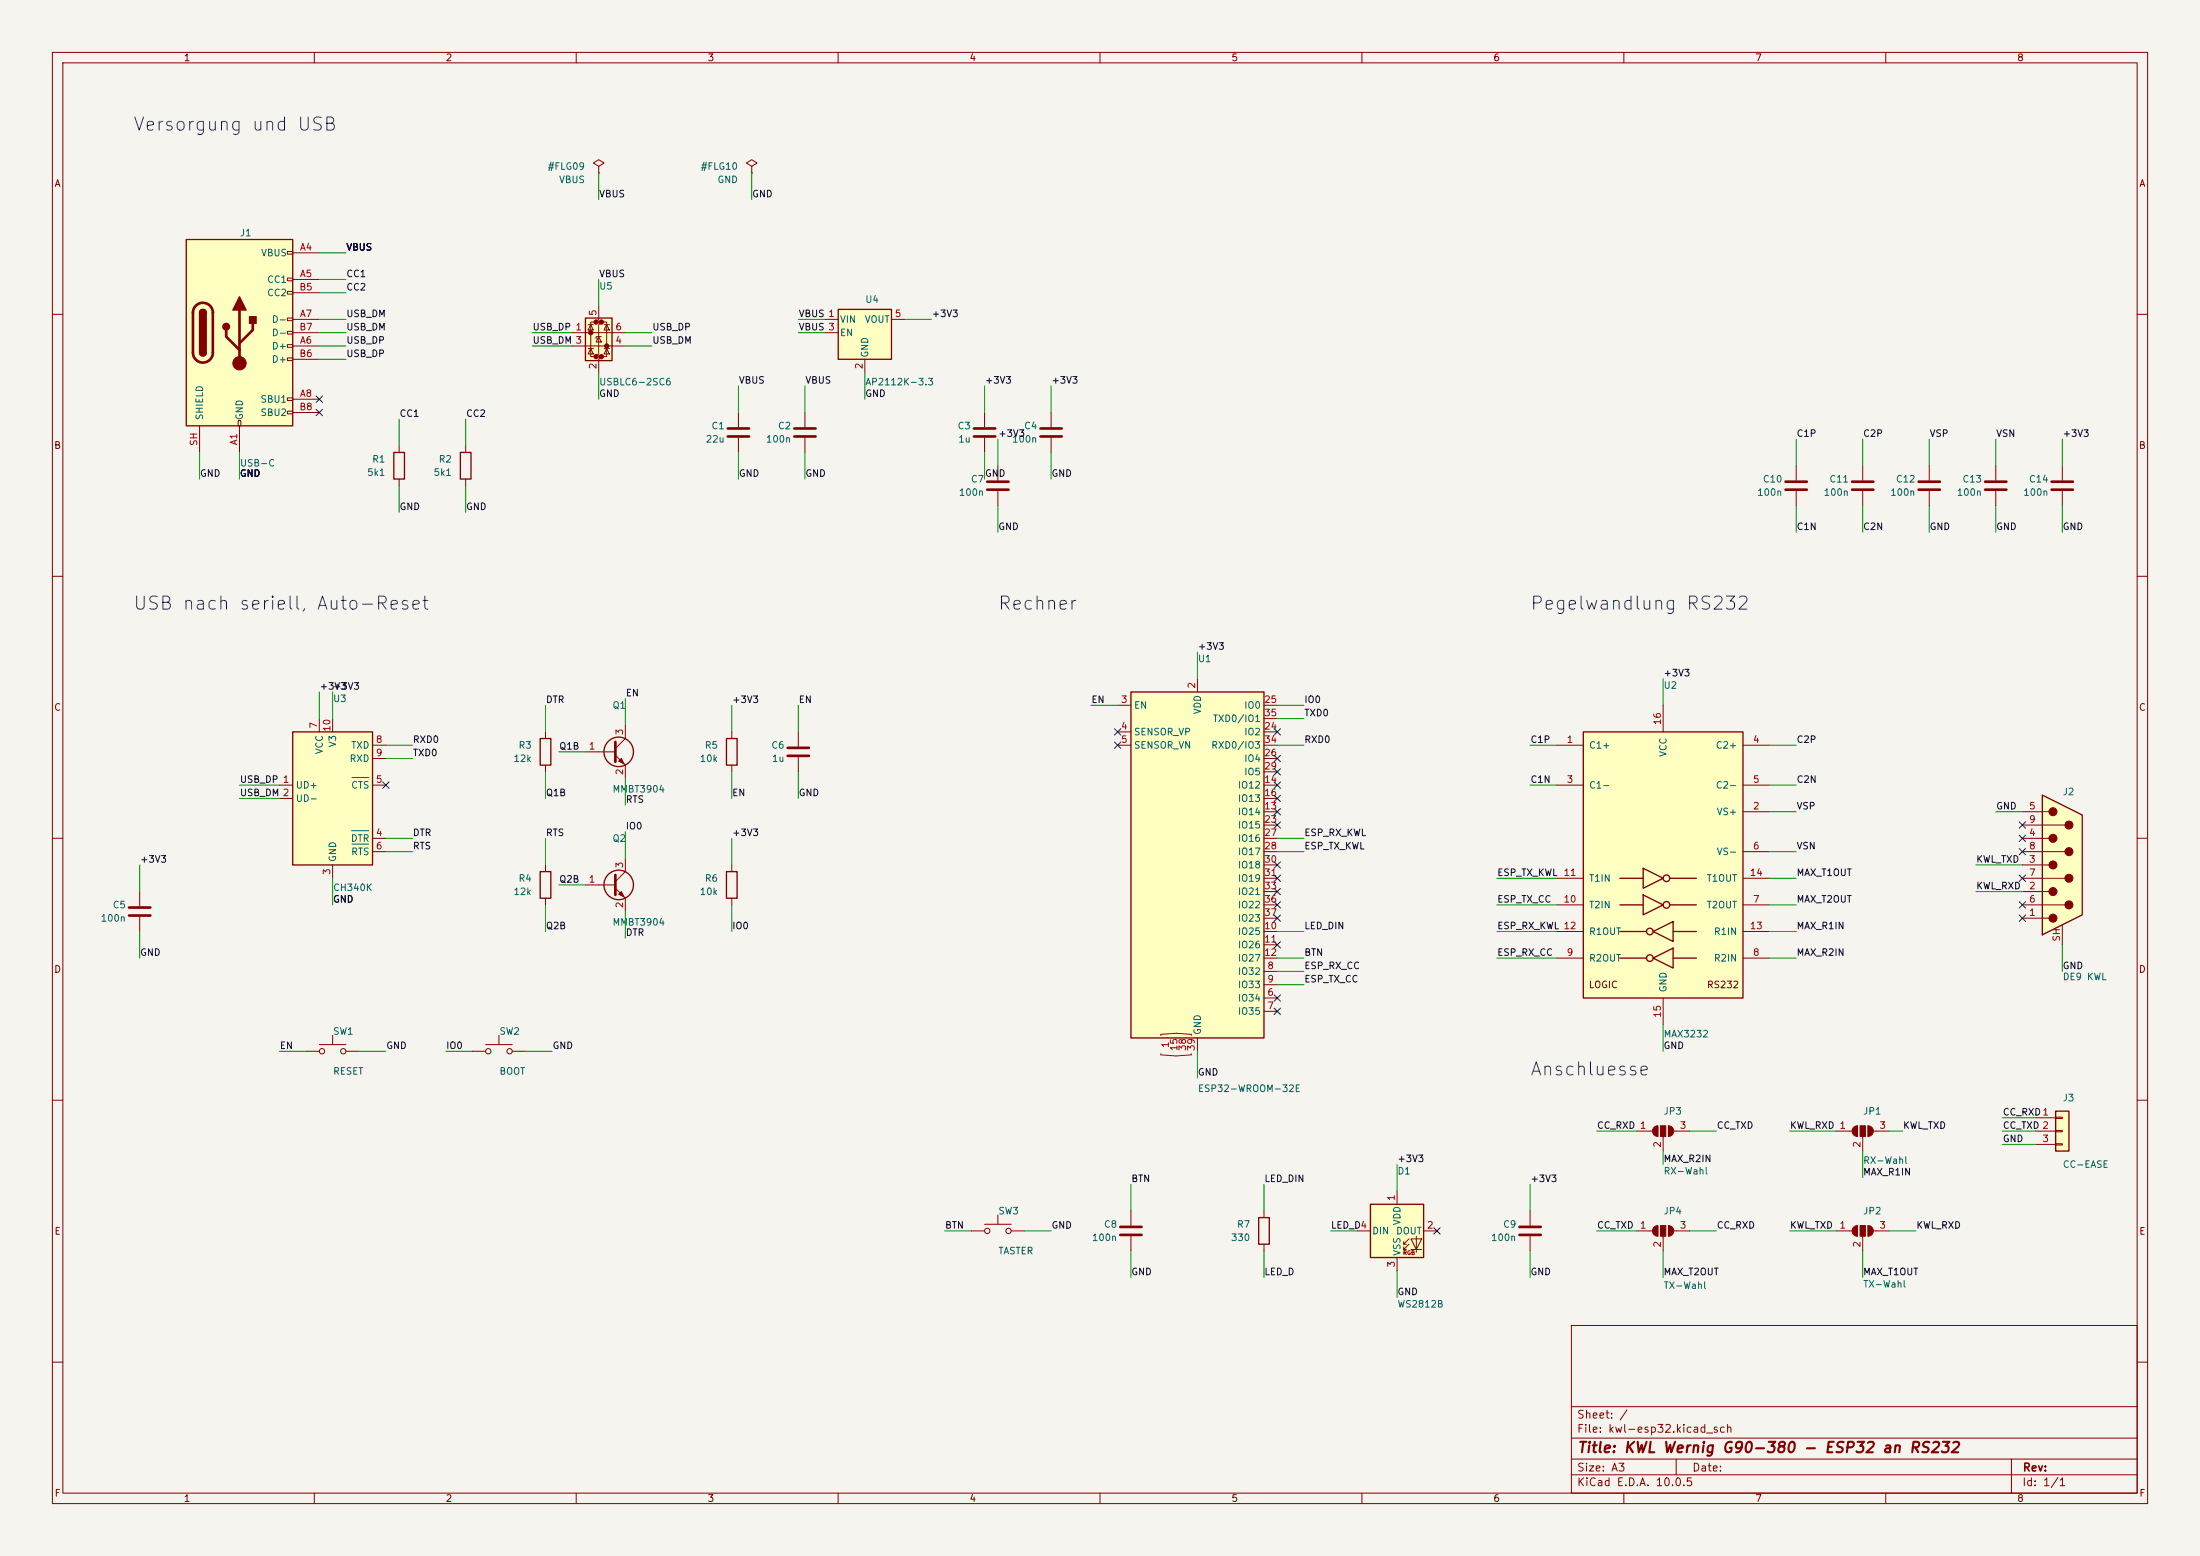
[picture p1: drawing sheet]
<svg xmlns="http://www.w3.org/2000/svg" width="420mm" height="297mm" viewBox="0 0 420 297" stroke-linecap="round" stroke-linejoin="round" font-family="sans-serif">
<path d="M0 0h420v297h-420z" fill="#f5f4ef" stroke="#f5f4ef" stroke-width=".19"/>
<g fill="none" stroke="#840000" stroke-width=".19">
<path d="M10 10h400v277h-400zM12 12h396v273h-396zM60 10v2M110 10v2M160 10v2M210 10v2M260 10v2M310 10v2M360 10v2M114.3 31.8l1-.7-1-.6-1 .6 1 .7v1.2M114.3 33h.1M143.5 31.8l1-.7-1-.6-1 .6 1 .7v1.2"/>
<path d="M143.5 33h.1M10 60h2M153.7 78.7v2.8M188 78.7v2.8M408 60h2M76.2 85.1v1.3M76.2 91.4v1.3M88.9 85.1v1.3M88.9 91.4v1.3M153.7 83.6v2.8M188 83.6v2.8M10 110h2"/>
<path d="M408 110h2M119.4 138.4v2.6l-1.9 1.9M139.7 139.7v1.3M152.4 139.7v2.8M10 160h2M111.8 143.5h5.7M117.5 144.1l1.9 2v2.5M139.7 146.1v1.2M152.4 144.5v2.8M408 160h2M26.7 170.2v2.8M26.7 175v2.8"/>
<path d="M104.1 165.1v1.3M104.1 171.5v1.2M111.8 168.9h5.7M117.5 169.5l1.9 2v2.5M119.4 163.8v2.6l-1.9 1.9M92.7 199.4h5.1M95.2 197.6v1.8M10 210h2M90.2 200.7h2.5M97.8 200.7h2.5M408 210h2M215.9 231.1v2.8"/>
<path d="M215.9 236v2.8M300 253h108v32h-108zM10 260h2M300 278.5h108M300 274.5h108M300 268.5h108M320 278.5v3M384 278.5v6.5M408 260h2M60 285v2M110 285v2M160 285v2"/>
<path d="M210 285v2M260 285v2M300 281.5h108M310 285v2M360 285v2"/>
<circle cx="93.2" cy="200.7" r=".51"/>
<circle cx="97.3" cy="200.7" r=".51"/>
</g>
<path d="M151.6 81.8h4.1M151.6 83.3h4.1M185.9 81.8h4.1M185.9 83.3h4.1M117.5 141.6v3.8M150.4 142.7h4M150.4 144.3h4M24.6 173.2h4.1M24.6 174.8h4.1M117.5 167v3.8M213.9 234.2h4M213.9 235.7h4" fill="none" stroke="#840000" stroke-width=".51"/>
<g fill="none" stroke="#840000" stroke-width=".25">
<path d="M75.2 86.4h2v5h-2zM87.9 86.4h2v5h-2zM138.7 141h2v5.1h-2zM103.1 166.4h2.1v5.1h-2.1z"/>
<circle cx="118.1" cy="143.5" r="2.82"/>
<circle cx="118.1" cy="168.9" r="2.82"/>
</g>
<g fill="#840000" stroke="#840000" stroke-width=".19">
<path d="M118.1 170.7l.5-.5 .5 1z"/>
<path d="M118.1 145.3l.5-.5 .5 1z"/>
</g>
<path d="M160 59.1h10.2v9.5h-10.2z" fill="#ffffc2"/>
<path d="M160 59.1h10.2v9.5h-10.2zM103.1 141h2.1v5.1h-2.1z" fill="none" stroke="#840000" stroke-width=".25"/>
<path d="M141 78.7v2.8M157.5 61h2.5M157.5 63.5h2.5M165.1 68.6v2.5M170.2 61h2.5M141 83.6v2.8M104.1 139.7v1.3M104.1 146.1v1.2" fill="none" stroke="#840000" stroke-width=".19"/>
<path d="M138.9 81.8h4.1M138.9 83.3h4.1" fill="none" stroke="#840000" stroke-width=".51"/>
<path d="M35.6 45.7h20.3v35.6h-20.3z" fill="#ffffc2"/>
<g fill="none" stroke="#840000" stroke-width=".19">
<path d="M54.9 48h1v.5h-1zM54.9 53.1h1v.5h-1zM54.9 55.6h1v.5h-1zM55.9 48.3h5.1M55.9 53.3h5.1M55.9 55.9h5.1M54.9 60.7h1v.5h-1zM54.9 63.2h1v.6h-1zM54.9 65.8h1v.5h-1zM54.9 68.3h1v.5h-1zM54.9 75.9h1v.6h-1zM54.9 78.5h1v.5h-1z"/>
<path d="M55.9 66h5.1M55.9 61h5.1M55.9 76.2h5.1M55.9 68.6h5.1M55.9 63.5h5.1M55.9 78.7h5.1M38.1 81.3v5.1M45.5 80.3h.5v1h-.5zM45.7 81.3v5.1M241.3 231.1v1.3M241.3 237.5v1.3"/>
</g>
<path d="M35.6 45.7h20.3v35.6h-20.3zM38.1 59.7a.64 .64 0 0 1 .6-.6 .64 .64 0 0 1 .7 .6M38.1 67.3a.64 .64 0 0 0 .6 .6 .64 .64 0 0 0 .7-.6M240.3 232.4h2v5.1h-2z" fill="none" stroke="#840000" stroke-width=".25"/>
<path d="M37.4 58.4a1.9 1.9 0 0 1 2.1-.5 1.9 1.9 0 0 1 1.1 1.8v7.6a1.91 1.91 0 0 1-1.9 1.9 1.91 1.91 0 0 1-1.9-1.9v-7.8l.2-.6zM45.7 59.2v10.1M43.2 63v1.3l2.5 2.5M48.3 61.7v1.3l-2.6 2.5" fill="none" stroke="#840000" stroke-width=".51"/>
<g fill="#840000" stroke="#840000" stroke-width=".25">
<path d="M38.1 59.7h1.3v7.6h-1.3z"/>
<path d="M38.3 59.2a.64 .64 0 0 1 .7-.1 .64 .64 0 0 1 .4 .6h-1.3z"/>
<path d="M38.1 67.3h1.3a.64 .64 0 0 1-.7 .6 .64 .64 0 0 1-.6-.6z"/>
<path d="M45.7 56.6l1.3 2.6h-2.6z"/>
<path d="M47.6 60.5h1.3v1.2h-1.3z"/>
<circle cx="43.2" cy="62.4" r=".63"/>
</g>
<circle cx="45.7" cy="69.3" r="1.27" fill="#840000" stroke="#840000" stroke-width=".19"/>
<path d="M55.9 139.7h15.2v25.4h-15.2z" fill="#ffffc2"/>
<path d="M55.9 139.7h15.2v25.4h-15.2z" fill="none" stroke="#840000" stroke-width=".25"/>
<g fill="none" stroke="#840000" stroke-width=".19">
<path d="M200.7 78.7v2.8M190.5 88.9v2.8M190.5 93.7v2.8M200.7 83.6v2.8M61 137.2v2.5M63.5 137.2v2.5M53.3 149.9h2.6M53.3 152.4h2.6M71.1 149.9h2.6M71.1 142.2h2.6M71.1 144.8h2.6M63.5 165.1v2.5"/>
<path d="M71.1 160h2.6M71.1 162.6h2.6"/>
</g>
<path d="M67.1 158.6h3.3M67.2 148.4h3.2M67.2 161.1h3.2" fill="none" stroke="#006464" stroke-width=".19"/>
<path d="M188.5 91.9h4M188.5 93.5h4M198.6 81.8h4.1M198.6 83.3h4.1" fill="none" stroke="#840000" stroke-width=".51"/>
<path d="M111.8 60.7h5v8.1h-5z" fill="#ffffc2"/>
<g fill="#840000" stroke="#840000" stroke-width=".51">
<circle cx="112.8" cy="63.5" r=".25"/>
<circle cx="113.8" cy="61.5" r=".25"/>
<circle cx="113.8" cy="68.1" r=".25"/>
<circle cx="114.8" cy="61.5" r=".25"/>
<circle cx="114.8" cy="68.1" r=".25"/>
<circle cx="115.8" cy="66" r=".25"/>
</g>
<g fill="none" stroke="#840000" stroke-width=".19">
<path d="M114.3 58.4v2.6l-.5 .5h1l-.5 .5v5.6l-.5 .5h1l-.5 .5v2.5M109.2 63.5h10.2M109.2 66h10.2M112.3 66.5h1M112.3 62h1M112.8 62l.5 1h-1zM112.8 66.5l.5 1.1h-1zM113.8 61.5h-1v6.6h1M114.3 64.3l.5 1h-1zM114.8 64.3h-1v.3M114.8 61.5h1v6.6h-1M115.3 66.5h1"/>
<path d="M115.3 62h1M115.8 62l.5 1h-1zM115.8 66.5l.5 1.1h-1z"/>
</g>
<path d="M111.8 60.7h5v8.1h-5z" fill="none" stroke="#840000" stroke-width=".25"/>
<path d="M215.9 132.1h25.4v66h-25.4z" fill="#ffffc2"/>
<path d="M215.9 132.1h25.4v66h-25.4zM138.7 166.4h2v5.1h-2z" fill="none" stroke="#840000" stroke-width=".25"/>
<g fill="none" stroke="#840000" stroke-width=".19">
<path d="M213.4 134.6h2.5M213.4 139.7h2.5M228.6 129.5v2.6M241.3 134.6h2.5M241.3 139.7h2.5M241.3 137.2h2.5M213.4 142.2h2.5M241.3 142.2h2.5M241.3 154.9h2.5M241.3 149.9h2.5M241.3 152.4h2.5M241.3 157.5h2.5"/>
<path d="M241.3 144.8h2.5M241.3 147.3h2.5M139.7 165.1v1.3M139.7 171.5v1.2M241.3 177.8h2.5M241.3 160h2.5M241.3 162.6h2.5M241.3 165.1h2.5M241.3 167.6h2.5M241.3 170.2h2.5M241.3 172.7h2.5M241.3 175.3h2.5"/>
<path d="M61 199.4h5M63.5 197.6v1.8M228.6 198.1v2.6M241.3 190.5h2.5M241.3 193h2.5M241.3 185.4h2.5M241.3 188h2.5M241.3 180.3h2.5M241.3 182.9h2.5M58.4 200.7h2.6M66 200.7h2.6M185.4 234.9h2.6"/>
<path d="M188 233.7h5M190.5 231.9v1.8M193 234.9h2.6"/>
<circle cx="61.5" cy="200.7" r=".51"/>
<circle cx="65.5" cy="200.7" r=".51"/>
<circle cx="188.5" cy="234.9" r=".51"/>
<circle cx="192.5" cy="234.9" r=".51"/>
</g>
<path d="M221.6 197.6v-.2l2.9-.2 2.9 .2v.2M221.6 201.1v.2l2.9 .3 2.9-.3v-.2" fill="none" stroke="#a90000" stroke-width=".19"/>
<path d="M302.3 139.7h30.4v50.8h-30.4z" fill="#ffffc2"/>
<g fill="none" stroke="#840000" stroke-width=".25">
<path d="M302.3 139.7h30.4v50.8h-30.4zM309.2 167.6h4.5M309.2 172.7h4.5M309.2 177.8h5.1M313.7 165.7l3.8 1.9-3.8 1.9zM313.7 170.8l3.8 1.9-3.8 1.9zM315.6 177.8l3.8-1.9v3.8zM318.8 167.6h5M318.8 172.7h5M319.4 177.8h4.4M309.2 182.9h5.1M315.6 182.9l3.8-1.9v3.8z"/>
<path d="M319.4 182.9h4.4"/>
<circle cx="315" cy="177.8" r=".63"/>
<circle cx="318.1" cy="167.6" r=".63"/>
<circle cx="318.1" cy="172.7" r=".63"/>
<circle cx="315" cy="182.9" r=".63"/>
</g>
<g fill="none" stroke="#840000" stroke-width=".19">
<path d="M342.9 88.9v2.8M342.9 93.7v2.8M355.6 88.9v2.8M355.6 93.7v2.8M381 88.9v2.8M381 93.7v2.8M393.7 88.9v2.8M393.7 93.7v2.8M317.5 134.6v5.1M297.2 142.2h5.1M297.2 149.9h5.1M332.7 142.2h5.1"/>
<path d="M332.7 154.9h5.1M332.7 149.9h5.1M297.2 172.7h5.1M297.2 167.6h5.1M297.2 177.8h5.1M332.7 162.6h5.1M332.7 172.7h5.1M332.7 167.6h5.1M332.7 177.8h5.1M297.2 182.9h5.1M317.5 190.5v5.1M332.7 182.9h5.1"/>
</g>
<path d="M340.9 91.9h4M340.9 93.5h4M353.6 91.9h4M353.6 93.5h4M379 91.9h4M379 93.5h4M391.7 91.9h4M391.7 93.5h4" fill="none" stroke="#840000" stroke-width=".51"/>
<path d="M392.4 212.1h2.6v7.6h-2.6z" fill="#ffffc2"/>
<path d="M392.4 212.1h2.6v7.6h-2.6z" fill="none" stroke="#840000" stroke-width=".25"/>
<g fill="none" stroke="#840000" stroke-width=".19">
<path d="M368.3 88.9v2.8M368.3 93.7v2.8M312.4 215.9h3.1M316.5 214.9v2M317.5 216.9v2.8M318.5 214.9v2M319.5 215.9h3.1M350.5 215.9h3.1M354.6 214.9v2M355.6 216.9v2.8M356.6 214.9v2M357.6 215.9h3.1"/>
<path d="M388.6 213.4h3.8M388.6 215.9h3.8M388.6 218.4h3.8M392.4 213.2h1.3v.3h-1.3zM392.4 215.8h1.3v.2h-1.3zM392.4 218.3h1.3v.3h-1.3zM292.1 231.1v2.8M292.1 236v2.8"/>
</g>
<path d="M366.3 91.9h4M366.3 93.5h4M290.1 234.2h4M290.1 235.7h4" fill="none" stroke="#840000" stroke-width=".51"/>
<g fill="#840000" stroke="#840000" stroke-width=".19">
<path d="M353.9 215.2l.7-.3v2a1.02 1.02 0 0 1-.9-.6 1.02 1.02 0 0 1 .2-1.1z"/>
<path d="M355.1 214.9h1v2h-1z"/>
<path d="M356.6 214.9a1.02 1.02 0 0 1 1 1 1.02 1.02 0 0 1-1 1z"/>
<path d="M315.8 215.2l.7-.3v2a1.02 1.02 0 0 1-.9-.6 1.02 1.02 0 0 1 .2-1.1z"/>
<path d="M317 214.9h1v2h-1z"/>
<path d="M318.5 214.9a1.02 1.02 0 0 1 1 1 1.02 1.02 0 0 1-1 1z"/>
</g>
<path d="M261.6 229.9h10.2v10.1h-10.2z" fill="#ffffc2"/>
<g fill="none" stroke="#840000" stroke-width=".19">
<path d="M259.1 234.9h2.5M266.7 227.3v2.6M268 237.5h.5M268 238.5h.5M269 236.5l-1 1v-.5M269 237.5l-1 1v-.5M269.4 236.5h2l-1 2zM269.4 238.5h2M270.4 236v3M271.8 234.9h2.5M312.4 234.9h3.1M316.5 233.9v2.1"/>
<path d="M317.5 236v2.8M318.5 233.9v2.1M319.5 234.9h3.1M350.5 234.9h3.1M354.6 233.9v2.1M355.6 236v2.8M356.6 233.9v2.1M357.6 234.9h3.1M266.7 240v2.6"/>
</g>
<path d="M261.6 229.9h10.2v10.1h-10.2z" fill="none" stroke="#840000" stroke-width=".25"/>
<g fill="#840000" stroke="#840000" stroke-width=".19">
<path d="M353.9 234.2l.7-.3v2.1a1.02 1.02 0 0 1-.9-.7 1.02 1.02 0 0 1 .2-1.1z"/>
<path d="M355.1 233.9h1v2.1h-1z"/>
<path d="M356.6 233.9a1.02 1.02 0 0 1 1 1 1.02 1.02 0 0 1-1 1.1z"/>
<path d="M315.8 234.2l.7-.3v2.1a1.02 1.02 0 0 1-.9-.7 1.02 1.02 0 0 1 .2-1.1z"/>
<path d="M317 233.9h1v2.1h-1z"/>
<path d="M318.5 233.9a1.02 1.02 0 0 1 1 1 1.02 1.02 0 0 1-1 1.1z"/>
</g>
<path d="M389.9 151.8l7.6 3.8v19l-7.6 3.8z" fill="#ffffc2"/>
<path d="M386.1 154.9h5.1M386.1 157.5h8.1M386.1 160h5.1M386.1 162.6h8.1M386.1 165.1h5.1M386.1 167.6h8.1M386.1 170.2h5.1M386.1 172.7h8.1M386.1 175.3h5.1M393.7 176.5v3.8" fill="none" stroke="#840000" stroke-width=".19"/>
<path d="M389.9 151.8l7.6 3.8v19l-7.6 3.8z" fill="none" stroke="#840000" stroke-width=".25"/>
<g fill="#840000" stroke="#840000" stroke-width=".19">
<circle cx="391.9" cy="154.9" r=".76"/>
<circle cx="391.9" cy="160" r=".76"/>
<circle cx="391.9" cy="165.1" r=".76"/>
<circle cx="391.9" cy="170.2" r=".76"/>
<circle cx="391.9" cy="175.3" r=".76"/>
<circle cx="395" cy="157.5" r=".76"/>
<circle cx="395" cy="162.6" r=".76"/>
<circle cx="395" cy="167.6" r=".76"/>
<circle cx="395" cy="172.7" r=".76"/>
</g>
<g fill="none" stroke="#009600" stroke-width=".19">
<path d="M114.3 33v5.1M143.5 33v5.1M61 53.3h5M61 48.3h5M61 55.9h5M114.3 53.3v5.1M61 63.5h5M61 61h5M61 66h5M61 68.6h5M101.6 63.5h7.6M101.6 66h7.6"/>
<path d="M114.3 71.1v5.1M119.4 63.5h5.1M119.4 66h5.1M141 73.7v5M152.4 63.5h5.1M152.4 61h5.1M153.7 73.7v5M165.1 71.1v5.1M172.7 61h5.1M188 73.7v5M200.7 73.7v5M38.1 86.4v5"/>
<path d="M45.7 86.4v5M76.2 80v5.1M76.2 92.7v5.1M88.9 80v5.1M88.9 92.7v5.1M141 86.4v5M153.7 86.4v5M188 86.4v5M190.5 83.8v5.1M190.5 96.5v5.1M200.7 86.4v5M342.9 83.8v5.1"/>
<path d="M342.9 96.5v5.1M355.6 83.8v5.1M355.6 96.5v5.1M368.3 83.8v5.1M368.3 96.5v5.1M381 83.8v5.1M381 96.5v5.1M393.7 83.8v5.1M393.7 96.5v5.1M61 132.1v5.1M63.5 132.1v5.1M104.1 134.6v5.1"/>
<path d="M119.4 133.4v5M139.7 134.6v5.1M152.4 134.6v5.1M208.3 134.6h5.1M228.6 124.5v5M243.8 134.6h5.1M243.8 137.2h5.1M317.5 129.5v5.1M45.7 149.9h7.6M45.7 152.4h7.6M73.7 142.2h5M73.7 144.8h5"/>
<path d="M104.1 147.3v5.1M106.7 143.5h5.1M119.4 148.6v5.1M119.4 158.8v5M139.7 147.3v5.1M152.4 147.3v5.1M243.8 142.2h5.1M292.1 142.2h5.1M292.1 149.9h5.1M337.8 142.2h5.1M337.8 149.9h5.1M337.8 154.9h5.1"/>
<path d="M381 154.9h5.1M26.7 165.1v5.1M26.7 177.8v5.1M63.5 167.6v5.1M73.7 162.6h5M73.7 160h5M104.1 160v5.1M104.1 172.7v5.1M106.7 168.9h5.1M119.4 174v5.1M139.7 160v5.1M139.7 172.7v5.1"/>
<path d="M243.8 177.8h5.1M243.8 162.6h5.1M243.8 160h5.1M285.7 177.8h11.5M285.7 167.6h11.5M285.7 172.7h11.5M337.8 177.8h5.1M337.8 162.6h5.1M337.8 167.6h5.1M337.8 172.7h5.1M377.2 170.2h8.9M377.2 165.1h8.9"/>
<path d="M243.8 182.9h5.1M243.8 185.4h5.1M243.8 188h5.1M285.7 182.9h11.5M317.5 195.6v5.1M337.8 182.9h5.1M393.7 180.3v5.1M53.3 200.7h5.1M68.6 200.7h5.1M85.1 200.7h5.1M100.3 200.7h5.1M228.6 200.7v5"/>
<path d="M304.8 215.9h7.6M317.5 219.7v2.5M322.6 215.9h5.1M341.6 215.9h8.9M355.6 219.7v5.1M360.7 215.9h2.5M382.3 215.9h6.3M382.3 213.4h6.3M382.3 218.4h6.3M180.3 234.9h5.1M195.6 234.9h5.1M215.9 226.1v5"/>
<path d="M215.9 238.8v5M241.3 226.1v5M241.3 238.8v5M254 234.9h5.1M266.7 222.2v5.1M292.1 226.1v5M292.1 238.8v5M304.8 234.9h7.6M317.5 238.8v5M322.6 234.9h5.1M341.6 234.9h8.9M355.6 238.8v5"/>
<path d="M360.7 234.9h5.1M266.7 242.6v5"/>
</g>
<g fill="none" stroke="#000084" stroke-width=".19">
<path d="M60.4 78.1l1.2 1.2M60.4 75.6l1.2 1.2M61.6 78.1l-1.2 1.2M61.6 75.6l-1.2 1.2M212.8 139.1l1.2 1.2M214 139.1l-1.2 1.2M243.2 139.1l1.2 1.2M244.4 139.1l-1.2 1.2M73.1 149.3l1.2 1.2M74.3 149.3l-1.2 1.2M212.8 141.6l1.2 1.2M214 141.6l-1.2 1.2"/>
<path d="M243.2 144.2l1.2 1.2M243.2 154.3l1.2 1.2M243.2 156.9l1.2 1.2M243.2 151.8l1.2 1.2M243.2 149.3l1.2 1.2M243.2 146.7l1.2 1.2M244.4 144.2l-1.2 1.2M244.4 154.3l-1.2 1.2M244.4 156.9l-1.2 1.2M244.4 151.8l-1.2 1.2M244.4 149.3l-1.2 1.2M244.4 146.7l-1.2 1.2"/>
<path d="M385.5 156.9l1.2 1.2M385.5 159.4l1.2 1.2M386.7 156.9l-1.2 1.2M386.7 159.4l-1.2 1.2M243.2 172.1l1.2 1.2M243.2 174.7l1.2 1.2M243.2 169.6l1.2 1.2M243.2 167l1.2 1.2M243.2 164.5l1.2 1.2M243.2 179.7l1.2 1.2M244.4 172.1l-1.2 1.2M244.4 174.7l-1.2 1.2"/>
<path d="M244.4 169.6l-1.2 1.2M244.4 167l-1.2 1.2M244.4 164.5l-1.2 1.2M244.4 179.7l-1.2 1.2M385.5 167l1.2 1.2M385.5 174.7l1.2 1.2M385.5 172.1l1.2 1.2M385.5 162l1.2 1.2M386.7 167l-1.2 1.2M386.7 174.7l-1.2 1.2M386.7 172.1l-1.2 1.2M386.7 162l-1.2 1.2"/>
<path d="M243.2 189.9l1.2 1.2M243.2 192.4l1.2 1.2M244.4 189.9l-1.2 1.2M244.4 192.4l-1.2 1.2M273.7 234.3l1.2 1.3M274.9 234.3l-1.2 1.3"/>
</g>
<g font-size="2.5" fill="#0000c2">
<text x="25.3" y="25.6">Versorgung und USB</text>
<text x="25.3" y="117">USB nach seriell, Auto-Reset</text>
<text x="190.4" y="117">Rechner</text>
<text x="292" y="117">Pegelwandlung RS232</text>
<text x="292" y="205.9">Anschluesse</text>
</g>
<text font-size="2" fill="#840000" x="301" y="277.8">Title: KWL Wernig G90-380 - ESP32 an RS232</text>
<g font-size="1.5" fill="#840000">
<text x="300.9" y="273.8">File: kwl-esp32.kicad_sch</text>
<text x="300.9" y="271.1">Sheet: /</text>
<text x="300.9" y="281.2">Size: A3</text>
<text x="322.9" y="281.2">Date:</text>
<text x="386" y="281.2">Rev:</text>
<text x="300.9" y="284">KiCad E.D.A. 10.0.5</text>
<text x="385.9" y="284">Id: 1/1</text>
</g>
<g font-size="1.3" fill="#840000">
<text x="35" y="12">1</text>
<text x="85" y="12">2</text>
<text x="135" y="12">3</text>
<text x="185" y="12">4</text>
<text x="235" y="12">5</text>
<text x="285" y="12">6</text>
<text x="335" y="12">7</text>
<text x="385" y="12">8</text>
<text x="10.3" y="36">A</text>
<text x="408.3" y="36">A</text>
<text x="10.2" y="86">B</text>
<text x="408.2" y="86">B</text>
<text x="10.2" y="136">C</text>
<text x="408.2" y="136">C</text>
<text x="10.2" y="186">D</text>
<text x="408.2" y="186">D</text>
<text x="303.2" y="188.9">LOGIC</text>
<text x="325.7" y="188.9">RS232</text>
<text x="10.3" y="236">E</text>
<text x="408.3" y="236">E</text>
<text x="10.3" y="286">F</text>
<text x="35" y="287">1</text>
<text x="85" y="287">2</text>
<text x="135" y="287">3</text>
<text x="185" y="287">4</text>
<text x="235" y="287">5</text>
<text x="285" y="287">6</text>
<text x="335" y="287">7</text>
<text x="385" y="287">8</text>
<text x="408.3" y="286">F</text>
</g>
<g font-size="1.3" fill="#006464">
<text x="104.4" y="32.7">#FLG09</text>
<text x="106.6" y="35.3">VBUS</text>
<text x="133.7" y="32.7">#FLG10</text>
<text x="136.9" y="35.3">GND</text>
<text x="45.7" y="45.4">J1</text>
<text x="49.7" y="49.2">VBUS</text>
<text x="50.9" y="54.3">CC1</text>
<text x="50.9" y="56.8">CC2</text>
<text x="114.3" y="55.6">U5</text>
<text x="165.1" y="58.1">U4</text>
<text x="51.8" y="61.9">D-</text>
<text x="51.8" y="64.5">D-</text>
<text x="160.2" y="61.9">VIN</text>
<text x="160.2" y="64.5">EN</text>
<text x="165" y="61.9">VOUT</text>
<text x="51.8" y="67">D+</text>
<text x="51.8" y="69.5">D+</text>
<text x="166.1" y="68.4" transform="rotate(-90 166.1 68.4)">GND</text>
<text x="49.6" y="77.2">SBU1</text>
<text x="114.3" y="73.9">USBLC6-2SC6</text>
<text x="165.1" y="73.9">AP2112K-3.3</text>
<text x="39.1" y="80.3" transform="rotate(-90 39.1 80.3)">SHIELD</text>
<text x="46.7" y="80.3" transform="rotate(-90 46.7 80.3)">GND</text>
<text x="49.6" y="79.7">SBU2</text>
<text x="135.7" y="82.2">C1</text>
<text x="148.4" y="82.2">C2</text>
<text x="182.7" y="82.2">C3</text>
<text x="195.4" y="82.2">C4</text>
<text x="45.7" y="89.4">USB-C</text>
<text x="70.9" y="88.6">R1</text>
<text x="83.6" y="88.6">R2</text>
<text x="134.6" y="84.8">22u</text>
<text x="146.1" y="84.8">100n</text>
<text x="182.8" y="84.8">1u</text>
<text x="193.1" y="84.8">100n</text>
<text x="70" y="91.1">5k1</text>
<text x="82.7" y="91.1">5k1</text>
<text x="182.9" y="94.9">100n</text>
<text x="185.2" y="92.4">C7</text>
<text x="335.3" y="94.9">100n</text>
<text x="336.4" y="92.4">C10</text>
<text x="348" y="94.9">100n</text>
<text x="349.1" y="92.4">C11</text>
<text x="360.7" y="94.9">100n</text>
<text x="361.8" y="92.4">C12</text>
<text x="373.4" y="94.9">100n</text>
<text x="374.5" y="92.4">C13</text>
<text x="386.1" y="94.9">100n</text>
<text x="387.2" y="92.4">C14</text>
<text x="228.6" y="126.7">U1</text>
<text x="317.5" y="131.8">U2</text>
<text x="63.5" y="134.3">U3</text>
<text x="116.8" y="135.6">Q1</text>
<text x="216.4" y="135.6">EN</text>
<text x="229.6" y="136.4" transform="rotate(-90 229.6 136.4)">VDD</text>
<text x="237.4" y="135.6">IO0</text>
<text x="64.5" y="142.7" transform="rotate(-90 64.5 142.7)">V3</text>
<text x="66.9" y="143.2">TXD</text>
<text x="98.9" y="143.2">R3</text>
<text x="134.4" y="143.2">R5</text>
<text x="147.1" y="143.2">C6</text>
<text x="216.4" y="140.7">SENSOR_VP</text>
<text x="216.4" y="143.2">SENSOR_VN</text>
<text x="231.1" y="143.2">RXD0/IO3</text>
<text x="231.4" y="138.1">TXD0/IO1</text>
<text x="237.4" y="140.7">IO2</text>
<text x="303.2" y="143.2">C1+</text>
<text x="327.4" y="143.2">C2+</text>
<text x="61.9" y="144.1" transform="rotate(-90 61.9 144.1)">VCC</text>
<text x="66.6" y="145.7">RXD</text>
<text x="97.9" y="145.7">12k</text>
<text x="133.5" y="145.7">10k</text>
<text x="147.3" y="145.7">1u</text>
<text x="237.4" y="145.7">IO4</text>
<text x="237.4" y="148.3">IO5</text>
<text x="318.5" y="144.6" transform="rotate(-90 318.5 144.6)">VCC</text>
<text x="56.4" y="150.8">UD+</text>
<text x="56.4" y="153.4">UD-</text>
<text x="66.9" y="150.8">CTS</text>
<text x="116.8" y="151.6">MMBT3904</text>
<text x="236.2" y="155.9">IO14</text>
<text x="236.2" y="150.8">IO12</text>
<text x="236.2" y="153.4">IO13</text>
<text x="303.2" y="150.8">C1-</text>
<text x="327.4" y="150.8">C2-</text>
<text x="327.6" y="155.9">VS+</text>
<text x="393.7" y="152.1">J2</text>
<text x="66.9" y="161">DTR</text>
<text x="116.8" y="161">Q2</text>
<text x="236.2" y="158.4">IO15</text>
<text x="236.2" y="161">IO16</text>
<text x="64.5" y="164.6" transform="rotate(-90 64.5 164.6)">GND</text>
<text x="66.9" y="163.5">RTS</text>
<text x="236.2" y="163.5">IO17</text>
<text x="236.2" y="166.1">IO18</text>
<text x="327.6" y="163.5">VS-</text>
<text x="21.4" y="173.7">C5</text>
<text x="63.5" y="170.4">CH340K</text>
<text x="97.9" y="171.1">12k</text>
<text x="98.9" y="168.6">R4</text>
<text x="133.5" y="171.1">10k</text>
<text x="134.4" y="168.6">R6</text>
<text x="236.2" y="168.6">IO19</text>
<text x="236.2" y="171.1">IO21</text>
<text x="236.2" y="173.7">IO22</text>
<text x="303.2" y="173.7">T2IN</text>
<text x="303.2" y="168.6">T1IN</text>
<text x="325.7" y="173.7">T2OUT</text>
<text x="325.7" y="168.6">T1OUT</text>
<text x="19.1" y="176.2">100n</text>
<text x="116.8" y="177">MMBT3904</text>
<text x="236.2" y="178.8">IO25</text>
<text x="236.2" y="176.2">IO23</text>
<text x="303.2" y="178.8">R1OUT</text>
<text x="327.1" y="178.8">R1IN</text>
<text x="236.2" y="181.3">IO26</text>
<text x="236.2" y="183.8">IO27</text>
<text x="303.2" y="183.8">R2OUT</text>
<text x="327.1" y="183.8">R2IN</text>
<text x="236.2" y="191.5">IO34</text>
<text x="236.2" y="186.4">IO32</text>
<text x="236.2" y="188.9">IO33</text>
<text x="318.5" y="189.5" transform="rotate(-90 318.5 189.5)">GND</text>
<text x="393.7" y="187.4">DE9 KWL</text>
<text x="63.5" y="197.8">SW1</text>
<text x="95.2" y="197.8">SW2</text>
<text x="229.6" y="197.6" transform="rotate(-90 229.6 197.6)">GND</text>
<text x="236.2" y="194">IO35</text>
<text x="317.5" y="198.3">MAX3232</text>
<text x="63.5" y="205.4">RESET</text>
<text x="95.2" y="205.4">BOOT</text>
<text x="228.6" y="208.7">ESP32-WROOM-32E</text>
<text x="317.5" y="213.1">JP3</text>
<text x="355.6" y="213.1">JP1</text>
<text x="393.7" y="210.5">J3</text>
<text x="266.7" y="224.5">D1</text>
<text x="317.5" y="224.5">RX-Wahl</text>
<text x="355.6" y="222.5">RX-Wahl</text>
<text x="393.7" y="223.2">CC-EASE</text>
<text x="190.5" y="232.1">SW3</text>
<text x="267.7" y="234" transform="rotate(-90 267.7 234)">VDD</text>
<text x="317.5" y="232.1">JP4</text>
<text x="355.6" y="232.1">JP2</text>
<text x="190.5" y="239.7">TASTER</text>
<text x="208.3" y="237.2">100n</text>
<text x="210.6" y="234.6">C8</text>
<text x="234.9" y="237.2">330</text>
<text x="236" y="234.6">R7</text>
<text x="261.8" y="235.9">DIN</text>
<text x="266.4" y="235.9">DOUT</text>
<text x="267.7" y="239.8" transform="rotate(-90 267.7 239.8)">VSS</text>
<text x="284.5" y="237.2">100n</text>
<text x="286.8" y="234.6">C9</text>
<text x="266.7" y="249.9">WS2812B</text>
<text x="317.5" y="246.3">TX-Wahl</text>
<text x="355.6" y="246.1">TX-Wahl</text>
</g>
<g font-size="1.3" fill="#0f0f0f">
<text x="114.3" y="38">VBUS</text>
<text x="143.5" y="38">GND</text>
<text x="66" y="48.1">VBUS</text>
<text x="66" y="53.2">CC1</text>
<text x="114.3" y="53.2">VBUS</text>
<text x="66" y="55.8">CC2</text>
<text x="66" y="60.8">USB_DM</text>
<text x="66" y="63.4">USB_DM</text>
<text x="66" y="65.9">USB_DP</text>
<text x="101.6" y="63.4">USB_DP 1</text>
<text x="101.6" y="65.9">USB_DM 3</text>
<text x="124.4" y="63.4">USB_DP</text>
<text x="124.4" y="65.9">USB_DM</text>
<text x="152.4" y="63.4">VBUS 3</text>
<text x="152.4" y="60.8">VBUS 1</text>
<text x="177.8" y="60.8">+3V3</text>
<text x="66" y="68.5">USB_DP</text>
<text x="114.3" y="76.1">GND</text>
<text x="140.9" y="73.5">VBUS</text>
<text x="153.6" y="73.5">VBUS</text>
<text x="165.1" y="76.1">GND</text>
<text x="187.9" y="73.5">+3V3</text>
<text x="200.6" y="73.5">+3V3</text>
<text x="76.2" y="79.9">CC1</text>
<text x="88.9" y="79.9">CC2</text>
<text x="190.5" y="83.7">+3V3</text>
<text x="342.9" y="83.7">C1P</text>
<text x="355.6" y="83.7">C2P</text>
<text x="368.3" y="83.7">VSP</text>
<text x="381" y="83.7">VSN</text>
<text x="393.7" y="83.7">+3V3</text>
<text x="38.1" y="91.3">GND</text>
<text x="45.7" y="91.3">GND</text>
<text x="140.9" y="91.3">GND</text>
<text x="153.6" y="91.3">GND</text>
<text x="187.9" y="91.3">GND</text>
<text x="200.6" y="91.3">GND</text>
<text x="76.2" y="97.7">GND</text>
<text x="88.9" y="97.7">GND</text>
<text x="190.5" y="101.5">GND</text>
<text x="342.9" y="101.5">C1N</text>
<text x="355.6" y="101.5">C2N</text>
<text x="368.3" y="101.5">GND</text>
<text x="381" y="101.5">GND</text>
<text x="393.7" y="101.5">GND</text>
<text x="228.6" y="124.3">+3V3</text>
<text x="60.9" y="132">+3V3</text>
<text x="63.5" y="132">+3V3</text>
<text x="317.5" y="129.4">+3V3</text>
<text x="104.1" y="134.5">DTR</text>
<text x="119.4" y="133.2">EN</text>
<text x="139.7" y="134.5">+3V3</text>
<text x="152.4" y="134.5">EN</text>
<text x="208.3" y="134.5">EN</text>
<text x="248.9" y="137">TXD0</text>
<text x="248.9" y="134.5">IO0</text>
<text x="78.7" y="142.1">RXD0</text>
<text x="106.7" y="143.4">Q1B</text>
<text x="248.9" y="142.1">RXD0</text>
<text x="292.1" y="142.1">C1P</text>
<text x="342.9" y="142.1">C2P</text>
<text x="45.7" y="149.7">USB_DP 1</text>
<text x="78.7" y="144.7">TXD0</text>
<text x="292.1" y="149.7">C1N</text>
<text x="342.9" y="149.7">C2N</text>
<text x="45.7" y="152.3">USB_DM 2</text>
<text x="104.1" y="152.3">Q1B</text>
<text x="119.4" y="153.5">RTS</text>
<text x="139.7" y="152.3">EN</text>
<text x="152.4" y="152.3">GND</text>
<text x="342.9" y="154.8">VSP</text>
<text x="381" y="154.8">GND</text>
<text x="78.7" y="159.9">DTR</text>
<text x="104.1" y="159.9">RTS</text>
<text x="119.4" y="158.6">IO0</text>
<text x="139.7" y="159.9">+3V3</text>
<text x="248.9" y="159.9">ESP_RX_KWL</text>
<text x="26.6" y="165">+3V3</text>
<text x="78.7" y="162.4">RTS</text>
<text x="248.9" y="162.4">ESP_TX_KWL</text>
<text x="285.7" y="167.5">ESP_TX_KWL</text>
<text x="342.9" y="167.5">MAX_T1OUT</text>
<text x="342.9" y="162.4">VSN</text>
<text x="377.2" y="165">KWL_TXD</text>
<text x="63.5" y="172.6">GND</text>
<text x="106.7" y="168.8">Q2B</text>
<text x="285.7" y="172.6">ESP_TX_CC</text>
<text x="342.9" y="172.6">MAX_T2OUT</text>
<text x="377.2" y="170.1">KWL_RXD</text>
<text x="104.1" y="177.7">Q2B</text>
<text x="119.4" y="178.9">DTR</text>
<text x="139.7" y="177.7">IO0</text>
<text x="248.9" y="177.7">LED_DIN</text>
<text x="285.7" y="177.7">ESP_RX_KWL 12</text>
<text x="342.9" y="177.7">MAX_R1IN</text>
<text x="26.6" y="182.8">GND</text>
<text x="248.9" y="182.8">BTN</text>
<text x="248.9" y="185.3">ESP_RX_CC</text>
<text x="285.7" y="182.8">ESP_RX_CC</text>
<text x="342.9" y="182.8">MAX_R2IN</text>
<text x="393.7" y="185.3">GND</text>
<text x="248.9" y="187.8">ESP_TX_CC</text>
<text x="53.3" y="200.5">EN</text>
<text x="73.6" y="200.5">GND</text>
<text x="85.1" y="200.5">IO0</text>
<text x="105.4" y="200.5">GND</text>
<text x="317.5" y="200.5">GND</text>
<text x="228.6" y="205.6">GND</text>
<text x="304.8" y="215.8">CC_RXD 1</text>
<text x="327.6" y="215.8">CC_TXD</text>
<text x="341.6" y="215.8">KWL_RXD 1</text>
<text x="363.2" y="215.8">KWL_TXD</text>
<text x="382.2" y="213.2">CC_RXD1</text>
<text x="382.2" y="215.8">CC_TXD 2</text>
<text x="382.2" y="218.3">GND</text>
<text x="215.9" y="225.9">BTN</text>
<text x="241.3" y="225.9">LED_DIN</text>
<text x="266.7" y="222.1">+3V3</text>
<text x="292.1" y="225.9">+3V3</text>
<text x="317.5" y="222.1">MAX_R2IN</text>
<text x="355.6" y="224.7">MAX_R1IN</text>
<text x="180.3" y="234.8">BTN</text>
<text x="200.6" y="234.8">GND</text>
<text x="254" y="234.8">LED_D4</text>
<text x="304.8" y="234.8">CC_TXD</text>
<text x="327.6" y="234.8">CC_RXD</text>
<text x="341.6" y="234.8">KWL_TXD</text>
<text x="365.7" y="234.8">KWL_RXD</text>
<text x="215.9" y="243.7">GND</text>
<text x="241.3" y="243.7">LED_D</text>
<text x="292.1" y="243.7">GND</text>
<text x="317.5" y="243.7">MAX_T2OUT</text>
<text x="355.6" y="243.7">MAX_T1OUT</text>
<text x="266.7" y="247.5">GND</text>
</g>
<g font-size="1.3" fill="#a90000">
<text x="57.1" y="48.1">A4</text>
<text x="57.1" y="53.2">A5</text>
<text x="57.1" y="55.7">B5</text>
<text x="57.1" y="63.4">B7</text>
<text x="57.1" y="65.9">A6</text>
<text x="57.1" y="60.8">A7</text>
<text x="114.2" y="60.4" transform="rotate(-90 114.2 60.4)">5</text>
<text x="117.4" y="65.9">4</text>
<text x="117.4" y="63.4">6</text>
<text x="170.7" y="60.8">5</text>
<text x="57.1" y="68.4">B6</text>
<text x="114.2" y="70.6" transform="rotate(-90 114.2 70.6)">2</text>
<text x="165" y="70.6" transform="rotate(-90 165 70.6)">2</text>
<text x="57.1" y="76.1">A8</text>
<text x="57.1" y="78.6">B8</text>
<text x="38" y="85.2" transform="rotate(-90 38 85.2)">SH</text>
<text x="45.6" y="85.1" transform="rotate(-90 45.6 85.1)">A1</text>
<text x="228.5" y="131.5" transform="rotate(-90 228.5 131.5)">2</text>
<text x="213.9" y="134.5">3</text>
<text x="241.2" y="134.5">25</text>
<text x="241.2" y="137">35</text>
<text x="60.8" y="139.2" transform="rotate(-90 60.8 139.2)">7</text>
<text x="63.4" y="139.8" transform="rotate(-90 63.4 139.8)">10</text>
<text x="71.7" y="142.1">8</text>
<text x="112.3" y="143.4">1</text>
<text x="119.2" y="140.4" transform="rotate(-90 119.2 140.4)">3</text>
<text x="213.9" y="139.6">4</text>
<text x="213.9" y="142.1">5</text>
<text x="241.2" y="139.6">24</text>
<text x="241.2" y="142.1">34</text>
<text x="299" y="142.1">1</text>
<text x="317.4" y="138.5" transform="rotate(-90 317.4 138.5)">16</text>
<text x="334.5" y="142.1">4</text>
<text x="71.7" y="149.7">5</text>
<text x="71.7" y="144.6">9</text>
<text x="119.2" y="148.1" transform="rotate(-90 119.2 148.1)">2</text>
<text x="241.2" y="149.7">14</text>
<text x="241.2" y="144.6">26</text>
<text x="241.2" y="147.2">29</text>
<text x="299" y="149.7">3</text>
<text x="334.5" y="149.7">5</text>
<text x="241.2" y="154.8">13</text>
<text x="241.2" y="152.3">16</text>
<text x="334.5" y="154.8">2</text>
<text x="387.3" y="154.8">5</text>
<text x="71.7" y="159.9">4</text>
<text x="241.2" y="157.3">23</text>
<text x="241.2" y="159.9">27</text>
<text x="387.3" y="159.9">4</text>
<text x="387.3" y="157.3">9</text>
<text x="63.4" y="167.1" transform="rotate(-90 63.4 167.1)">3</text>
<text x="71.7" y="162.4">6</text>
<text x="119.2" y="165.8" transform="rotate(-90 119.2 165.8)">3</text>
<text x="241.2" y="162.4">28</text>
<text x="241.2" y="165">30</text>
<text x="241.2" y="167.5">31</text>
<text x="298.4" y="167.5">11</text>
<text x="333.9" y="167.5">14</text>
<text x="334.5" y="162.4">6</text>
<text x="387.3" y="165">3</text>
<text x="387.3" y="167.5">7</text>
<text x="387.3" y="162.4">8</text>
<text x="112.3" y="168.8">1</text>
<text x="119.2" y="173.5" transform="rotate(-90 119.2 173.5)">2</text>
<text x="241.2" y="170">33</text>
<text x="241.2" y="172.6">36</text>
<text x="298.4" y="172.6">10</text>
<text x="334.5" y="172.6">7</text>
<text x="387.3" y="170">2</text>
<text x="387.3" y="172.6">6</text>
<text x="241.2" y="177.7">10</text>
<text x="241.2" y="175.1">37</text>
<text x="333.9" y="177.7">13</text>
<text x="387.3" y="175.1">1</text>
<text x="393.6" y="179.8" transform="rotate(-90 393.6 179.8)">SH</text>
<text x="241.2" y="180.2">11</text>
<text x="241.2" y="182.7">12</text>
<text x="241.8" y="185.3">8</text>
<text x="299" y="182.7">9</text>
<text x="334.5" y="182.7">8</text>
<text x="241.8" y="190.4">6</text>
<text x="241.8" y="187.8">9</text>
<text x="241.8" y="192.9">7</text>
<text x="317.4" y="194.4" transform="rotate(-90 317.4 194.4)">15</text>
<text x="223.4" y="200.1" transform="rotate(-90 223.4 200.1)">1</text>
<text x="225.1" y="200.7" transform="rotate(-90 225.1 200.7)">15</text>
<text x="226.7" y="200.7" transform="rotate(-90 226.7 200.7)">38</text>
<text x="228.4" y="200.7" transform="rotate(-90 228.4 200.7)">39</text>
<text x="320.6" y="215.8">3</text>
<text x="358.7" y="215.8">3</text>
<text x="317.4" y="219.2" transform="rotate(-90 317.4 219.2)">2</text>
<text x="355.5" y="219.2" transform="rotate(-90 355.5 219.2)">2</text>
<text x="389.8" y="218.3">3</text>
<text x="266.6" y="229.3" transform="rotate(-90 266.6 229.3)">1</text>
<text x="272.3" y="234.8">2</text>
<text x="313" y="234.8">1</text>
<text x="317.4" y="238.2" transform="rotate(-90 317.4 238.2)">2</text>
<text x="320.6" y="234.8">3</text>
<text x="351.1" y="234.8">1</text>
<text x="355.5" y="238.2" transform="rotate(-90 355.5 238.2)">2</text>
<text x="358.7" y="234.8">3</text>
<text x="266.6" y="242" transform="rotate(-90 266.6 242)">3</text>
</g>
<text font-size=".8" fill="#840000" x="267.8" y="239.7">RGB</text>
</svg>
